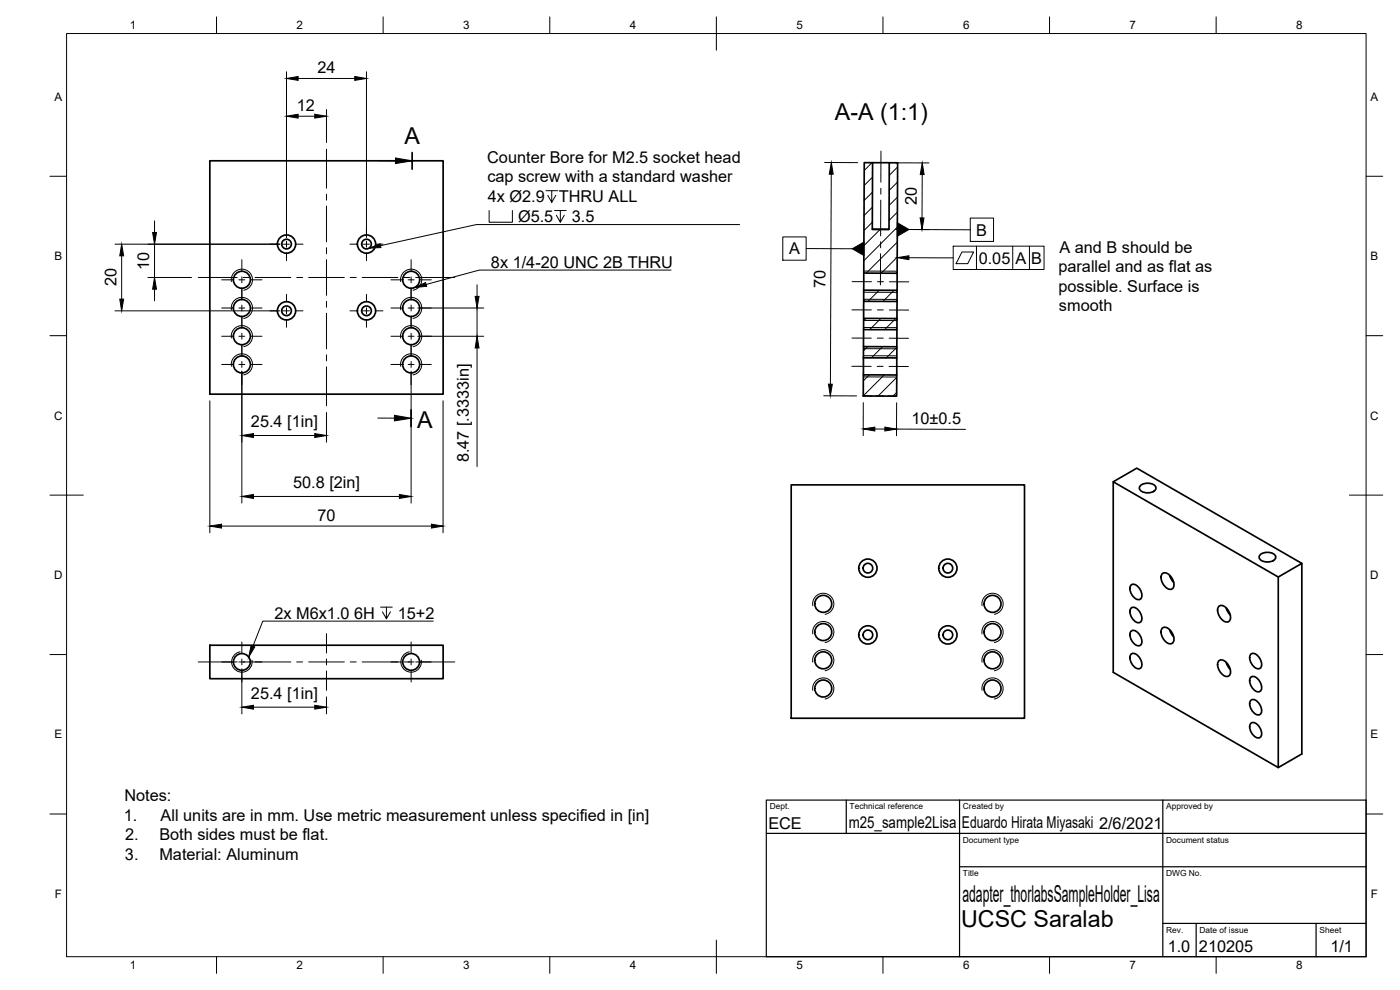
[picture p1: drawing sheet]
<svg xmlns="http://www.w3.org/2000/svg" width="420mm" height="297mm" viewBox="0 0 420 297" stroke-linecap="round" stroke-linejoin="round" font-family="sans-serif">
<!-- layer: Visible -->
<g fill="none" stroke="#000" stroke-width=".51">
<path d="M63 48.2h70v70.1h-70zM259.4 48.8h2.5l-.1 20h5l.1-20h2.5l-.2 33.2-10-.1zM261.9 48.8h5M261.8 68.8h5M259.2 98.9l-.1 5.1M259.2 95.5l10 .1v3.3h-10zM259.2 87.1h10v3.4l-10-.1zM259.2 90.4v5.1M259.2 81.9v5.2M269.2 98.9v5.1M269.2 90.5v5.1M269.2 82v5.1"/>
<path d="M259.1 112.5h10v6.4l-10-.1zM259.1 107.4v5.1M259.1 104h10.1v3.4h-10.1zM269.2 107.4l-.1 5.1M237.4 145.5h70.1v70h-70.1zM334.1 144.6l49.5 28.5 7.1-4.1v57.2l-7.1 4.1-49.5-28.6v-57.1l7.1-4.1 49.5 28.5M342.3 145.7a3.4 3.4 0 0 1 4.6 .4 1.57 1.57 0 0 1-1.8 1.7h-1.3a1.43 1.43 0 0 1-1.5-.5 1.43 1.43 0 0 1 0-1.6zM339.3 175.7a1.59 1.59 0 0 1 2.5 .6l.7 1.2a1.46 1.46 0 0 1 .2 1.5 1.46 1.46 0 0 1-1.3 .9 3.5 3.5 0 0 1-2.1-4.2zM348.7 172.3a1.66 1.66 0 0 1 2.5 .5 2.91 2.91 0 0 1 .6 3.9 3 3 0 0 1-3.3-2.9zM351 172.6l.4 .9 .8 1.2M378.2 166.5a3.4 3.4 0 0 1 4.6 .3 1.57 1.57 0 0 1-1.8 1.8h-1.3a1.43 1.43 0 0 1-1.4-.6 1.43 1.43 0 0 1-.1-1.5zM383.6 173.1v57.2"/>
<path d="M63 193.6h70v10h-70zM339.3 182.6a1.59 1.59 0 0 1 2.5 .7l.7 1.1a1.46 1.46 0 0 1 .2 1.5 1.46 1.46 0 0 1-1.3 .9 3.5 3.5 0 0 1-2.1-4.2zM339.3 189.5a1.59 1.59 0 0 1 2.5 .7l.7 1.1a1.46 1.46 0 0 1 .2 1.6 1.46 1.46 0 0 1-1.3 .8 3.5 3.5 0 0 1-2.1-4.2zM339.3 196.4a1.59 1.59 0 0 1 2.5 .7l.7 1.1a1.46 1.46 0 0 1 .2 1.6 1.46 1.46 0 0 1-1.3 .8 3.5 3.5 0 0 1-2.1-4.2zM348.7 188.6a1.66 1.66 0 0 1 2.5 .6 2.91 2.91 0 0 1 .6 3.9 3 3 0 0 1-3.3-3zM351 188.9l.4 .9 .8 1.2M365.7 198.4a1.66 1.66 0 0 1 2.5 .6 2.91 2.91 0 0 1 .5 3.9 3 3 0 0 1-3.2-3zM365.7 182.1a1.66 1.66 0 0 1 2.5 .5 2.91 2.91 0 0 1 .5 3.9 3 3 0 0 1-3.2-2.9zM368 198.7l.3 .9 .9 1.2M368 182.4l.3 .9 .9 1.2M375.3 196.4a1.59 1.59 0 0 1 2.4 .7l.7 1.1a1.46 1.46 0 0 1 .3 1.6 1.46 1.46 0 0 1-1.4 .8 3.5 3.5 0 0 1-2-4.2zM375.3 210.2a1.59 1.59 0 0 1 2.4 .7l.7 1.1a1.46 1.46 0 0 1 .3 1.6 1.46 1.46 0 0 1-1.4 .9 3.5 3.5 0 0 1-2-4.3z"/>
<path d="M375.3 203.3a1.59 1.59 0 0 1 2.4 .7l.7 1.1a1.46 1.46 0 0 1 .3 1.6 1.46 1.46 0 0 1-1.4 .9 3.5 3.5 0 0 1-2-4.3zM375.3 217.1a1.59 1.59 0 0 1 2.4 .7l.7 1.1a1.46 1.46 0 0 1 .3 1.6 1.46 1.46 0 0 1-1.4 .9 3.5 3.5 0 0 1-2-4.3z"/>
<circle cx="86" cy="73.2" r="1.45"/>
<circle cx="86" cy="73.2" r="2.74"/>
<circle cx="110" cy="73.2" r="1.45"/>
<circle cx="110" cy="73.2" r="2.74"/>
<circle cx="72.6" cy="92.4" r="2.55"/>
<circle cx="72.6" cy="83.9" r="2.55"/>
<circle cx="86" cy="93.3" r="1.45"/>
<circle cx="86" cy="93.3" r="2.74"/>
<circle cx="110" cy="93.3" r="1.45"/>
<circle cx="110" cy="93.3" r="2.74"/>
<circle cx="123.4" cy="92.4" r="2.55"/>
<circle cx="123.4" cy="83.9" r="2.55"/>
<circle cx="72.6" cy="100.9" r="2.55"/>
<circle cx="72.6" cy="109.3" r="2.55"/>
<circle cx="123.4" cy="100.9" r="2.55"/>
<circle cx="123.4" cy="109.3" r="2.55"/>
<circle cx="260.5" cy="170.5" r="1.45"/>
<circle cx="260.5" cy="170.5" r="2.74"/>
<circle cx="284.5" cy="170.5" r="1.45"/>
<circle cx="284.5" cy="170.5" r="2.74"/>
<circle cx="72.6" cy="198.6" r="2.52"/>
<circle cx="123.4" cy="198.6" r="2.52"/>
<circle cx="247.1" cy="189.7" r="2.55"/>
<circle cx="247.1" cy="198.1" r="2.55"/>
<circle cx="247.1" cy="181.2" r="2.55"/>
<circle cx="260.5" cy="190.5" r="1.45"/>
<circle cx="260.5" cy="190.5" r="2.74"/>
<circle cx="284.5" cy="190.5" r="1.45"/>
<circle cx="284.5" cy="190.5" r="2.74"/>
<circle cx="297.9" cy="181.2" r="2.55"/>
<circle cx="297.9" cy="198.1" r="2.55"/>
<circle cx="297.9" cy="189.7" r="2.55"/>
<circle cx="247.1" cy="206.6" r="2.55"/>
<circle cx="297.9" cy="206.6" r="2.55"/>
</g>
<!-- layer: Visible Narrow -->
<g fill="none" stroke="#000" stroke-width=".3">
<path d="M69.5 93a3.2 3.2 0 0 1 2.5-3.7 3.2 3.2 0 0 1 3.7 2.6 3.2 3.2 0 0 1-2.6 3.6M69.5 84.5a3.2 3.2 0 0 1 2.5-3.7 3.2 3.2 0 0 1 3.7 2.6 3.2 3.2 0 0 1-2.6 3.7M120.3 84.5a3.2 3.2 0 0 1 2.5-3.7 3.2 3.2 0 0 1 3.7 2.6 3.2 3.2 0 0 1-2.6 3.7M120.3 93a3.2 3.2 0 0 1 2.5-3.7 3.2 3.2 0 0 1 3.7 2.6 3.2 3.2 0 0 1-2.6 3.6M259.2 98.3h10M259.2 96.1l10 .1M259.2 87.7h10M259.2 89.8h10M259.2 81.3l10.1 .1M69.5 101.4a3.2 3.2 0 0 1 2.5-3.7 3.2 3.2 0 0 1 3.7 2.6 3.2 3.2 0 0 1-2.6 3.7M69.5 109.9a3.2 3.2 0 0 1 2.5-3.7 3.2 3.2 0 0 1 3.7 2.6 3.2 3.2 0 0 1-2.6 3.7M120.3 101.4a3.2 3.2 0 0 1 2.5-3.7 3.2 3.2 0 0 1 3.7 2.6 3.2 3.2 0 0 1-2.6 3.7"/>
<path d="M120.3 109.9a3.2 3.2 0 0 1 2.5-3.7 3.2 3.2 0 0 1 3.7 2.6 3.2 3.2 0 0 1-2.6 3.7M259.1 113.1h10M259.1 106.7l10.1 .1M259.1 104.6l10.1 .1M72.1 195.6a3.1 3.1 0 0 0-2.5 3.5 3.1 3.1 0 0 0 3.5 2.5 3.1 3.1 0 0 0 2.5-3.5M122.9 195.6a3.1 3.1 0 0 0-2.5 3.5 3.1 3.1 0 0 0 3.5 2.5 3.1 3.1 0 0 0 2.5-3.5M243.9 190.2a3.2 3.2 0 0 1 2.6-3.7 3.2 3.2 0 0 1 3.7 2.6 3.2 3.2 0 0 1-2.6 3.7M243.9 198.7a3.2 3.2 0 0 1 2.6-3.7 3.2 3.2 0 0 1 3.7 2.6 3.2 3.2 0 0 1-2.6 3.7M243.9 181.7a3.2 3.2 0 0 1 2.6-3.7 3.2 3.2 0 0 1 3.7 2.6 3.2 3.2 0 0 1-2.6 3.7M294.7 198.7a3.2 3.2 0 0 1 2.6-3.7 3.2 3.2 0 0 1 3.7 2.6 3.2 3.2 0 0 1-2.6 3.7M294.7 181.7a3.2 3.2 0 0 1 2.6-3.7 3.2 3.2 0 0 1 3.7 2.6 3.2 3.2 0 0 1-2.6 3.7M294.7 190.2a3.2 3.2 0 0 1 2.6-3.7 3.2 3.2 0 0 1 3.7 2.6 3.2 3.2 0 0 1-2.6 3.7"/>
<path d="M243.9 207.1a3.2 3.2 0 0 1 2.6-3.7 3.2 3.2 0 0 1 3.7 2.6 3.2 3.2 0 0 1-2.6 3.7M294.7 207.1a3.2 3.2 0 0 1 2.6-3.7 3.2 3.2 0 0 1 3.7 2.6 3.2 3.2 0 0 1-2.6 3.7"/>
</g>
<!-- layer: Hidden -->
<path d="M259.1 118.8h2.6M262.9 118.8h2.4M266.5 118.8h2.6" fill="none" stroke="#000" stroke-width=".3"/>
<!-- layer: Border -->
<g fill="none" stroke="#000" stroke-width=".3">
<path d="M20 10.1h390v276.9h-390zM65 5.1v5M115 5.1v5M165 5.1v5M215 5.1v10M265 5.1v5M315 5.1v5M365 5.1v5M15 52.9h5M410 52.9h5M15 100.7h5M410 100.7h5"/>
<path d="M15 148.6h10M405 148.6h10M15 196.4h5M410 196.4h5M15 244.2h5M410 244.2h5M65 287v5M115 287v5M165 287v5M215 282.1v9.9M265 287v5M315 287v5"/>
<path d="M365 287v5"/>
</g>
<!-- layer: TitleBlock -->
<path d="M230 240.1h180v46.9h-180zM230 250h180M254 240.1v9.9M288 240.1v46.9M349 240.1v46.9M288 260.1h122M349 277.1h61M359 277.1v9.9M395 277.1v9.9" fill="none" stroke="#000" stroke-width=".36"/>
<!-- layer: Center Lines -->
<g fill="none" stroke="#000" stroke-width=".3">
<path d="M98 44.8v11.7M98 58.3v1.7M264.4 56.5v1.8M264.4 45.3v9.4M72.6 77.9v3.4M81 73.3h2.3M85.1 73.3h1.8M86 68.3v2.3M86 72.4v1.8M86 75.9v2.3M88.6 73.3h2.3M98 61.8v10.7"/>
<path d="M98 74.3v1.8M98 77.9v10.7M105 73.3h2.3M109.1 73.3h1.8M110 68.3v2.3M110 72.4v1.8M110 75.9v2.3M112.6 73.3h2.3M123.4 77.9v3.4M264.3 76.1l-.1 9.4M264.3 72.5v1.8M264.3 60.1v10.7"/>
<path d="M59.5 83.3h11.7M66.5 84h3.4M66.5 92.4h3.4M71.7 84h1.8M71.7 92.4h1.8M72.6 83.1v1.7M72.6 86.4v3.6M72.6 91.5v1.8M72.6 94.8v3.7M72.6 100v1.8M73 83.3h1.8M75.2 84h3.4"/>
<path d="M75.2 92.4h3.4M76.5 83.3h10.8M81 93.3h2.3M85.1 93.3h1.8M86 88.3v2.3M86 92.4v1.8M86 95.9v2.3M88.6 93.3h2.3M89 83.3h1.8M92.6 83.3h10.7M98 90.4v1.8M98 94v10.7"/>
<path d="M105 93.3h2.3M105.1 83.3h1.8M108.7 83.3h10.7M109.1 93.3h1.8M110 88.3v2.3M110 92.4v1.8M110 95.9v2.3M112.6 93.3h2.3M117.3 84h3.4M117.3 92.4h3.4M121.2 83.3h1.8M122.5 84h1.8"/>
<path d="M122.5 92.4h1.8M123.4 83.1v1.7M123.4 86.4v3.6M123.4 91.5v1.8M123.4 94.8v3.7M123.4 100v1.8M124.8 83.3h11.7M126 84h3.4M126 92.4h3.4M255.7 93h5.8M255.7 84.5h5.9M263.3 93h1.8"/>
<path d="M263.3 84.5h1.8M266.9 93h5.8M266.9 84.5l5.8 .1M66.5 100.9h3.4M66.5 109.4h3.4M71.7 100.9h1.8M71.7 109.4h1.8M72.6 103.3v3.7M72.6 108.5v1.7M72.6 112v3.4M75.2 100.9h3.4M75.2 109.4h3.4"/>
<path d="M98 106.5v1.8M98 110.1v11.7M117.3 100.9h3.4M117.3 109.4h3.4M122.5 100.9h1.8M122.5 109.4h1.8M123.4 103.3v3.7M123.4 108.5v1.7M123.4 112v3.4M126 100.9h3.4M126 109.4h3.4M255.6 109.9h5.9"/>
<path d="M255.7 101.4l5.8 .1M263.2 109.9h1.8M263.3 101.5h1.8M266.8 109.9l5.8 .1M266.8 101.5h5.9M59.5 198.6h11.7M71.7 198.6h3.1M72.6 192.6v3.3M72.6 197.7v1.8M75.2 198.6h12.1M89 198.6h1.8M92.6 198.6h10.7"/>
<path d="M98 190.1v5.8M98 197.7v1.8M105.1 198.6h1.8M108.7 198.6h12M121.2 198.6h3.1M123.4 192.6v3.3M123.4 197.7v1.8M124.8 198.6h11.7M72.6 201.3v3.3M98 201.3v5.8M123.4 201.3v3.3"/>
</g>
<!-- layer: Annotations -->
<g fill="none" stroke="#000" stroke-width=".3">
<path d="M113.7 48.2h5M163.9 57.2h3.4M165.6 57.2v3.5l-1.2-2.1M166.8 58.6l-1.2 2.1M146.8 63.2v3.5h7v-3.5M166.4 63.2h3.5M168.2 63.2v3.5l-1.2-2.1M169.4 64.6l-1.2 2.1M222 67.4h-79l-28.8 6.3M234.9 71.1h7v7h-7zM241.9 74.6h13.9M272.8 77.3l13.3 .1"/>
<path d="M272.8 68.9h18.4M286.1 73.9h27.2v7h-27.2zM288.7 75.6h3.5l-1.8 3.5h-3.5zM291.2 65.4h7v7h-7zM293.1 73.9v7M303.9 73.9v7M308.9 73.9v7M201.4 81h-57.6l-15.9 4.4M113.4 125.4l5 .1M114.2 182.2h3.5M116 182.2v3.5l-1.2-2.1M117.2 183.6l-1.2 2.1"/>
<path d="M130 186.4h-51.1l-3 7.5"/>
</g>
<path d="M118.7 47.4l5 .9-5 .8zM110.8 74.5l3.3-1.4 .2 1.2zM255.8 74.6l3.5-2v4.1zM269.3 77.3l3.5-.6v1.2zM269.3 66.8l3.5 2.1-3.5 2zM124.5 86.3l3.2-1.5 .3 1.1zM118.4 124.6l5 .9-5 .8zM75.4 193.7l1.1 .4-1.9 3.1z" fill="#000" stroke="#000" stroke-width=".3"/>
<!-- layer: Dimensions -->
<g fill="none" stroke="#000" stroke-width=".3">
<path d="M86 21.5v49.8M89.5 34.9h5M89.5 23.5h17M98 32.9v9.9M110 21.5v49.8M247.5 48.8h9.9M249.5 52.3l-.3 63M268.9 48.9h9.9M276.8 52.4l-.1 13M34.5 73.3h49.5M36.5 76.8v13M46.4 66.3v3.5"/>
<path d="M46.4 73.3v10M268.8 68.8l9.9 .1M34.5 93.3h49.5M44.4 83.3h13.1M46.4 86.8v3.5M125.4 92.4h19.8M143.2 85.4v3.5M143.2 92.4v8.5M72.6 111.4v39.5M123.4 111.4v39.5M125.4 100.9h19.8M143.2 104.4v35.6"/>
<path d="M247.2 118.8h9.9M63 120.3v39.6M76.1 130.7h18.4M98 123.8v8.9M133 120.3v39.6M259.1 120.8v9.9M262.6 128.7h3M269 128.7l20.8 .1M269.1 120.8l-.1 10M66.5 157.8h63M76.1 149h43.8M72.6 200.6v13.6"/>
<path d="M76.1 212.2h18.4M98 209.1v5.1"/>
</g>
<g fill="#000" stroke="#000" stroke-width=".3">
<path d="M86 34.9l3.5-.6v1.1zM86 23.5l3.5-.5v1.1zM94.5 34.3l3.5 .6-3.5 .5zM106.5 23l3.5 .5-3.5 .6zM249.5 48.8l.6 3.5h-1.2zM276.8 48.9l.5 3.5h-1.1zM36.5 73.3l.6 3.5h-1.2zM45.8 69.8h1.2l-.6 3.5zM276.1 65.4h1.2l-.6 3.5zM35.9 89.8h1.2l-.6 3.5zM46.4 83.3l.6 3.5h-1.2zM142.6 88.9h1.2l-.6 3.5z"/>
<path d="M143.2 100.9l.6 3.5h-1.2zM248.6 115.3h1.2l-.6 3.5zM72.6 130.7l3.5-.6v1.2zM94.5 130.1l3.5 .6-3.5 .6zM259.1 128.7l3.5-.5v1.1zM265.6 128.2l3.4 .5-3.4 .6zM63 157.8l3.5-.5v1.1zM72.6 149l3.5-.6v1.1zM119.9 148.4l3.5 .6-3.5 .5zM129.5 157.3l3.5 .5-3.5 .6zM72.6 212.2l3.5-.6v1.2zM94.5 211.6l3.5 .6-3.5 .6z"/>
</g>
<!-- layer: Hatching -->
<g fill="none" stroke="#000" stroke-width=".3">
<path d="M261.7 48.8l-2.3 2.3M261.9 57.6l-2.6 2.6M261.9 53.1l-2.5 2.6M269.3 59.1l-2.5 2.5M269.4 50.1l-2.5 2.5M269.4 54.6l-2.6 2.5M261.8 66.7l-2.5 2.5M261.8 62.2l-2.5 2.5M264.1 68.8l-4.8 4.9M269.3 77.2l-4.8 4.8M269.3 72.7l-9.3 9.3M269.3 68.1l-10 10.1"/>
<path d="M269.3 63.6l-2.5 2.6M259.4 87.1l-.2 .1M259.9 95.5l-.7 .7M263.8 87.1l-3.3 3.3M264.4 95.6l-3.4 3.3M268.3 87.1l-3.3 3.4M268.8 95.6l-3.3 3.3M269.2 81.7l-.3 .3M260.4 104l-1.3 1.2M260.9 112.5l-1.8 1.7M264.9 104l-3.4 3.4M265.4 112.5l-6.3 6.3"/>
<path d="M269.1 113.2l-5.6 5.6M269.1 117.7l-1.1 1.1M269.2 104.2l-3.2 3.2"/>
</g>
<!-- layer: Annotations -->
<path d="M123.7 45.8v5M123.4 123v5" fill="none" stroke="#000" stroke-width=".51"/>
<g font-size="7">
<text x="250.5" y="36.1">A-A (1:1)</text>
<text x="121.4" y="43.3">A</text>
<text x="125.2" y="128.6">A</text>
<text x="288.8" y="270.6">adapter_thorlabsSampleHolder_Lisa</text>
<text x="288.4" y="278.1">UCSC Saralab</text>
</g>
<g font-size="4.9">
<text x="95.3" y="22">24</text>
<text x="89.1" y="33.4">12</text>
<text x="146.2" y="48.9">Counter Bore for M2.5 socket head</text>
<text x="146.3" y="54.7">cap screw with a standard washer</text>
<text x="146.4" y="60.7">4x Ø2.9</text>
<text x="167.7" y="60.7">THRU ALL</text>
<text x="275.2" y="61.5" transform="rotate(-90 275.2 61.5)">20</text>
<text x="155.5" y="66.7">Ø5.5</text>
<text x="171.6" y="66.7">3.5</text>
<text x="293" y="70.7">B</text>
<text x="236.8" y="76.3">A</text>
<text x="318" y="75.8">A and B should be</text>
<text x="44.8" y="81.1" transform="rotate(-90 44.8 81.1)">10</text>
<text x="147.3" y="80.3">8x 1/4-20 UNC 2B THRU</text>
<text x="293.7" y="79.1">0.05</text>
<text x="304.8" y="79.1">A</text>
<text x="309.5" y="79.1">B</text>
<text x="317.6" y="81.7">parallel and as flat as</text>
<text x="35" y="85.9" transform="rotate(-90 35 85.9)">20</text>
<text x="247.8" y="86.5" transform="rotate(-90 247.8 86.5)">70</text>
<text x="317.6" y="87.6">possible. Surface is</text>
<text x="317.8" y="93.4">smooth</text>
<text x="75.3" y="128.2">25.4 [1in]</text>
<text x="273.5" y="127.2">10±0.5</text>
<text x="140.7" y="138.7" transform="rotate(-90 140.7 138.7)">8.47 [.3333in]</text>
<text x="88" y="146.5">50.8 [2in]</text>
<text x="95.2" y="156.3">70</text>
<text x="82.4" y="185.7">2x M6x1.0 6H</text>
<text x="119.4" y="185.7">15+2</text>
<text x="75.3" y="209.7">25.4 [1in]</text>
<text x="37.3" y="240.3">Notes:</text>
<text x="37.2" y="246.2">1.</text>
<text x="48.2" y="246.2">All units are in mm. Use metric measurement unless specified in [in]</text>
<text x="230.6" y="248.6">ECE</text>
<text x="254.7" y="248.6">m25_sample2Lisa</text>
<text x="288.7" y="248.5">Eduardo Hirata Miyasaki 2/6/2021</text>
<text x="37.5" y="258">3.</text>
<text x="37.6" y="252.1">2.</text>
<text x="47.8" y="252.1">Both sides must be flat.</text>
<text x="47.8" y="258">Material: Aluminum</text>
<text x="350.4" y="285.7">1.0</text>
<text x="359.8" y="285.6">210205</text>
<text x="399.3" y="285.8">1/1</text>
</g>
<g font-size="3.5">
<text x="39" y="8.8">1</text>
<text x="89" y="8.8">2</text>
<text x="139" y="8.8">3</text>
<text x="189" y="8.8">4</text>
<text x="239" y="8.8">5</text>
<text x="289" y="8.8">6</text>
<text x="339" y="8.8">7</text>
<text x="389" y="8.8">8</text>
<text x="16.3" y="30.2">A</text>
<text x="411.3" y="30.2">A</text>
<text x="16.3" y="78">B</text>
<text x="411.3" y="78">B</text>
<text x="16.2" y="125.9">C</text>
<text x="411.2" y="125.9">C</text>
<text x="16.2" y="173.7">D</text>
<text x="411.2" y="173.7">D</text>
<text x="16.3" y="221.6">E</text>
<text x="411.3" y="221.6">E</text>
<text x="16.4" y="269.4">F</text>
<text x="411.4" y="269.4">F</text>
<text x="39" y="290.8">1</text>
<text x="89" y="290.8">2</text>
<text x="139" y="290.8">3</text>
<text x="189" y="290.8">4</text>
<text x="239" y="290.8">5</text>
<text x="289" y="290.8">6</text>
<text x="339" y="290.8">7</text>
<text x="389" y="290.8">8</text>
</g>
<g font-size="2.5">
<text x="231" y="242.9">Dept.</text>
<text x="255" y="242.9">Technical reference</text>
<text x="289" y="242.9">Created by</text>
<text x="350" y="242.9">Approved by</text>
<text x="289" y="252.8">Document type</text>
<text x="350" y="252.8">Document status</text>
<text x="289" y="262.9">Title</text>
<text x="350" y="262.9">DWG No.</text>
<text x="350" y="279.9">Rev.</text>
<text x="360" y="279.9">Date of issue</text>
<text x="396" y="279.9">Sheet</text>
</g>
</svg>
